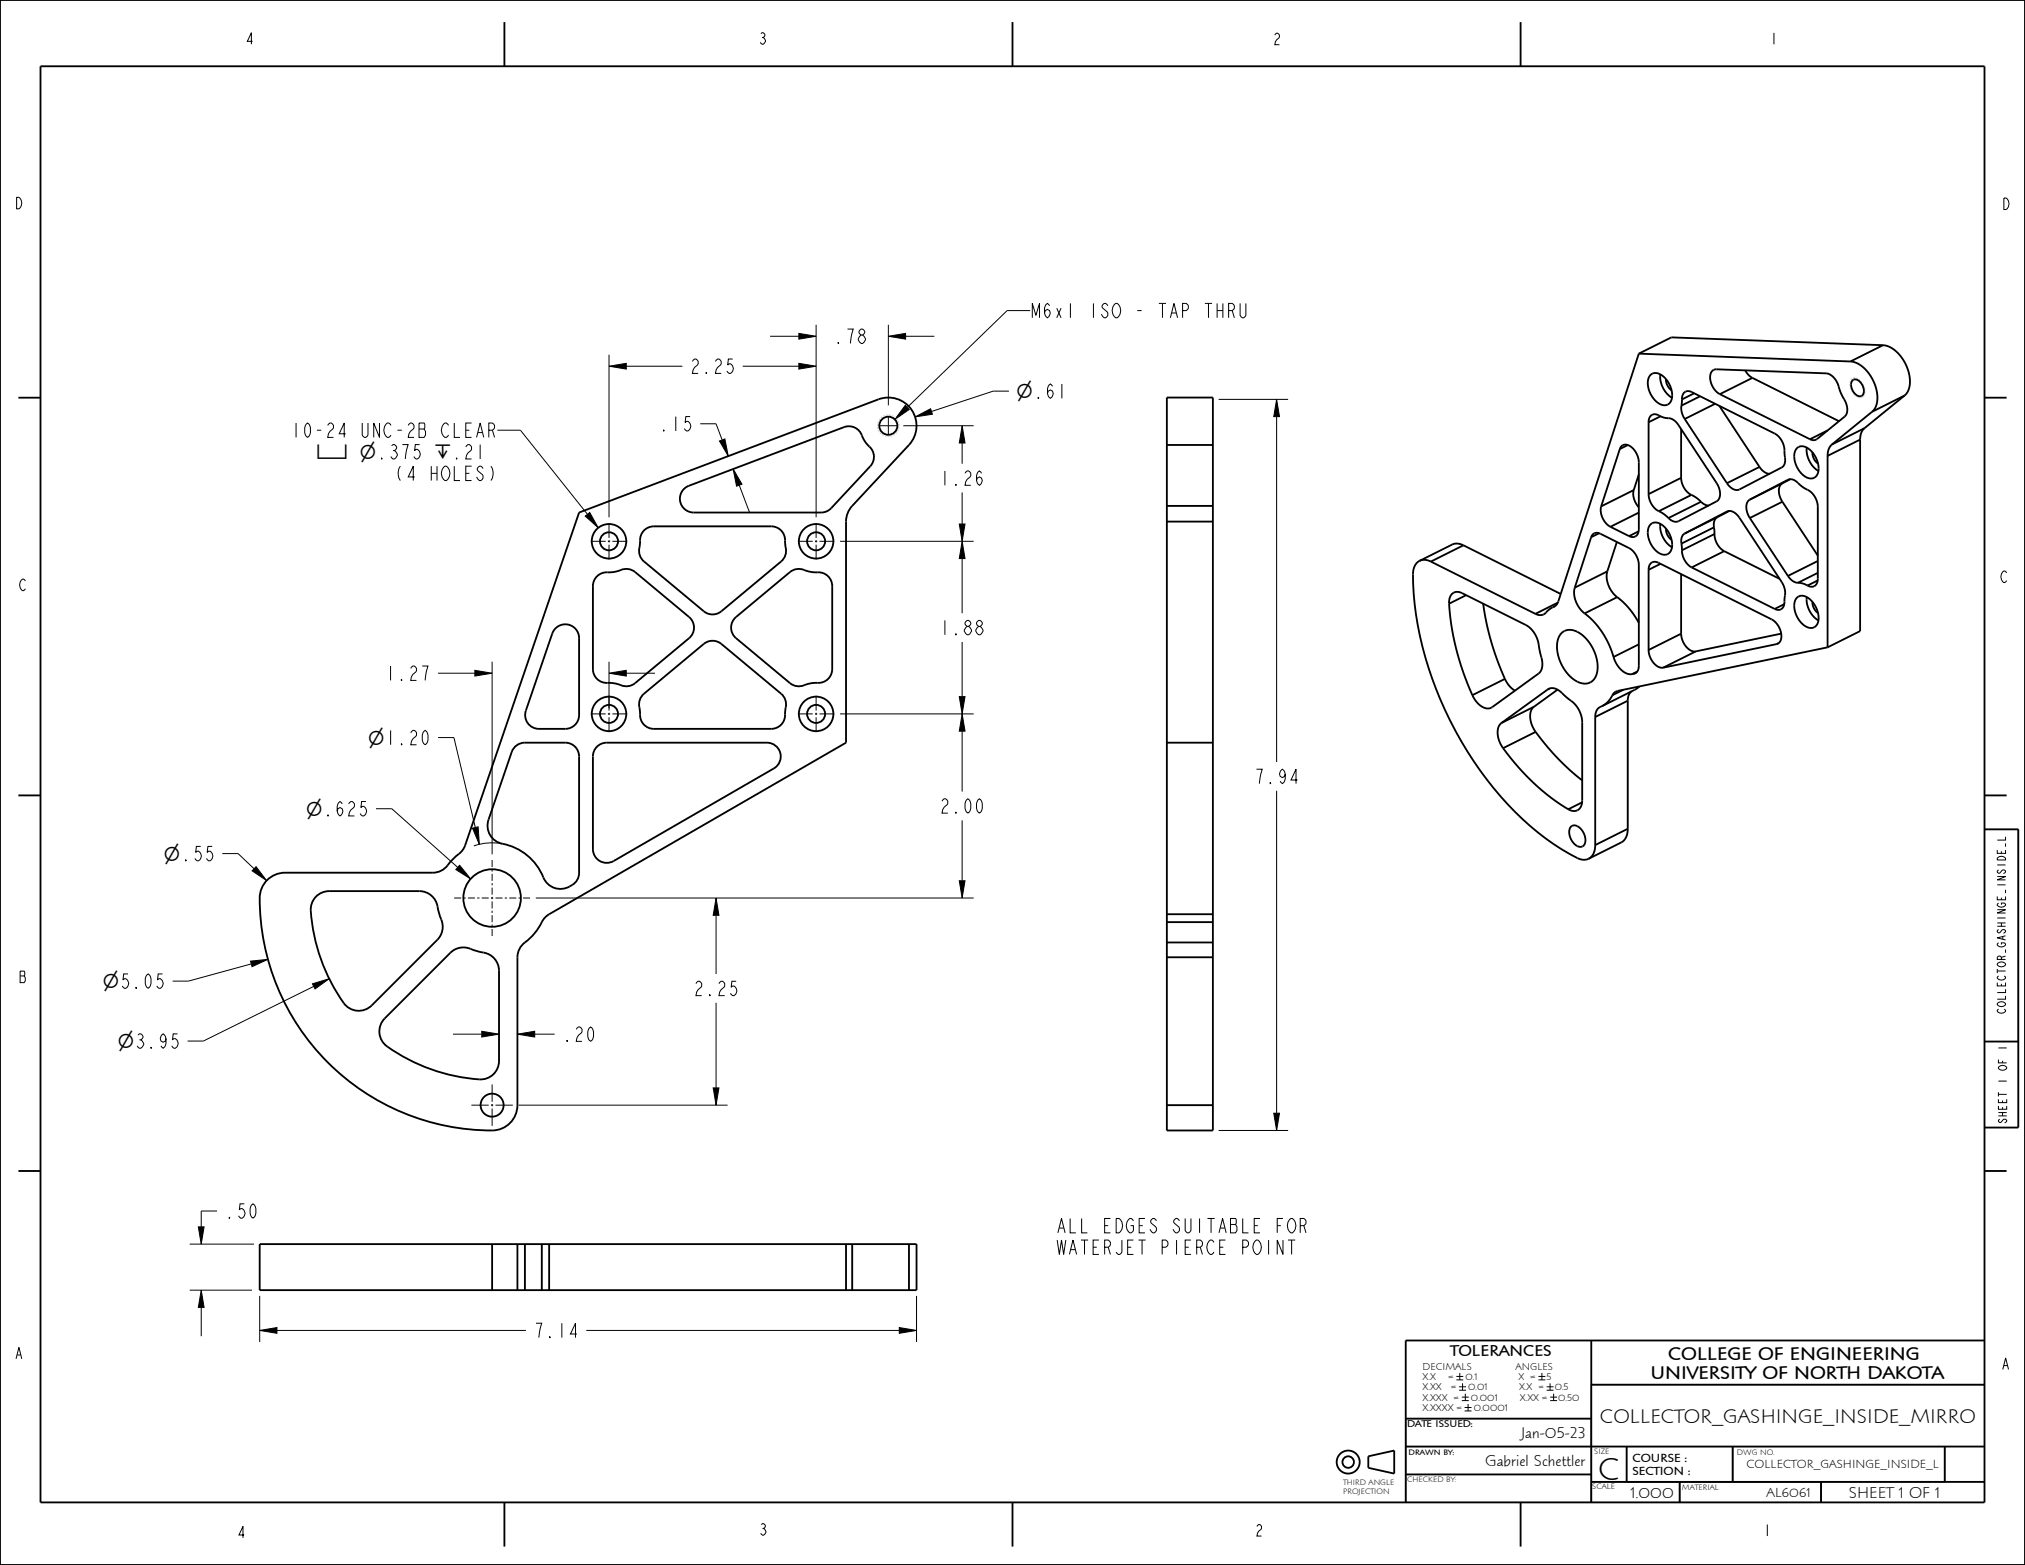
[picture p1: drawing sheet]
<svg xmlns="http://www.w3.org/2000/svg" width="559mm" height="432mm" viewBox="0 0 559 432" stroke-linecap="round" stroke-linejoin="round" font-family="sans-serif">
<g fill="none" stroke="#000" stroke-width=".28">
<path d="M168.1 97.9v44.8M212.5 92.8h7.9M220.4 92l4.8 .8-4.8 .8zM225.2 89.6v53.1M245.1 92.8l4.8-.8v1.6zM245.1 89.6v22.2M249.9 92.8h7.9M284.3 85.7h-6.4l-27.5 26.7M137.3 118.7h6.3l18.5 23.2M168.1 101l4.7-.8v1.6zM172.8 101h15.5M193.2 116.9h4.4l1.7 4.5"/>
<path d="M205 101h15.4M220.4 100.2l4.8 .8-4.8 .8zM249.3 117.5h19.4M249.8 111.8l1.1 1.2-4 2.7zM252.5 115l4.3-2.2 .5 1.5zM265.5 117.5l.8 4.7h-1.6zM278.4 107.9h-4.3l-17.1 5.6M336.3 110.2h19.2M352.3 110.2l.8 4.8h-1.6zM352.3 115v95.2M198.5 121.7l1.5-.6 1 4.8zM202.3 129.4l2.4 4.2-1.4 .6z"/>
<path d="M204 133.9l2.8 7.4M265.5 122.2v5.7M265.5 135.9v8.7M161.5 142.4l1.2-1 2.4 4.2zM231.8 149.3h36.9M264.7 144.6h1.6l-.8 4.7zM265.5 149.3l.8 4.8h-1.6zM265.5 154.1v15.1M265.5 177.1v15.1M120.9 185.7h10.1M131 185l4.8 .7-4.8 .8zM135.8 182.6v53.1"/>
<path d="M168.1 185.7l4.7-.7v1.5zM168.1 182.6v12.8M172.8 185.7h8M231.8 197h36.9M264.7 192.2h1.6l-.8 4.8zM265.5 197l.8 4.7h-1.6zM120.9 203.5h4.4l5.9 24.8M265.5 201.7v16.7M352.3 218.2v88.9M61.3 235.5h4.4l4.4 4.2M70.7 239.1l2.9 3.9-4-2.7zM103.8 223.1h4.3l18.2 16.2"/>
<path d="M126.8 238.7l3.1 3.8-4.1-2.6zM130.4 228.5l1.5-.4 .4 4.8zM138.7 232.8a15.2 15.2 0 0 0-7.9 .6M265.5 226.3v16.7M547.6 228.8h9.3v58.6h-9.3zM147.9 247.8h120.8M197.6 247.8l.8 4.7h-1.6zM197.6 252.5v16.3M264.7 243h1.6l-.8 4.8zM69.1 265.2l4.8-.5-4.3 2zM69.3 266l-17.3 4.7h-4.4M86.2 271.4l4.6-1.4-3.9 2.9z"/>
<path d="M86.6 272.2l-30.5 15h-4.3M197.6 276.7v23.5M551.5 278.4l-.4 .4a1.22 1.22 0 0 0 1.2 .8 1.22 1.22 0 0 0 1.1-.8l-.4-.4M125 285.3h7.9M132.9 284.5l4.8 .8-4.8 .8zM142.8 285.3l4.7-.8v1.6zM147.5 285.3h5.6M143.1 304.9h57.7M196.8 300.2h1.6l-.8 4.7zM336.3 311.9h19.2M351.5 307.1h1.6l-.8 4.8zM54.7 338.5h1.6l-.8 4.8z"/>
<path d="M59.9 334.1h-4.4v4.4M52.4 356h17.1M52.4 343.3h17.7M55.5 356l.8 4.7h-1.6zM71.7 357.6v12.7M252.9 357.6v12.7M55.5 360.7v8M71.7 367.1l4.7-.8v1.6zM76.4 367.1h68.7M161.8 367.1h86.4M248.2 366.3l4.7 .8-4.7 .8zM401.9 379.8h1.9"/>
<path d="M402.8 378.8v1.9M424.5 379.8h1.9M425.5 378.8v1.9M387.9 399.1h159.7v-17.1h-108.5v32.5M401.9 380.7h1.9M402.6 382.6h1.9M402.6 383.6h1.9M403.4 385.5h1.9M403.4 386.4h1.9M403.6 381.7v1.9M404.2 388.3h1.9M404.2 389.3h1.9"/>
<path d="M404.4 384.5v1.9M405.1 387.4v1.9M424.5 380.7h1.9M426.8 382.6h1.9M426.8 383.6h1.9M427.7 381.7v1.9M427.8 385.5h1.9M427.8 386.4h1.9M428.7 384.5v1.9M439.1 391.4h-51.2v23.1h114.6v-5.6M448.9 399.1v9.8M478.1 399.1v9.8"/>
<path d="M536.7 399.1v9.8h-97.6M387.9 406.8h51.2M463.5 408.9v5.6"/>
</g>
<g fill="#000">
<path d="M220.4 92l4.8 .8-4.8 .8zM245.1 92.8l4.8-.8v1.6zM168.1 101l4.7-.8v1.6zM220.4 100.2l4.8 .8-4.8 .8zM249.8 111.8l1.1 1.2-4 2.7zM252.5 115l4.3-2.2 .5 1.5zM265.5 117.5l.8 4.7h-1.6zM352.3 110.2l.8 4.8h-1.6zM198.5 121.7l1.5-.6 1 4.8zM202.3 129.4l2.4 4.2-1.4 .6zM161.5 142.4l1.2-1 2.4 4.2zM265.5 149.3l.8 4.8h-1.6z"/>
<path d="M264.7 144.6h1.6l-.8 4.7zM131 185l4.8 .7-4.8 .8zM168.1 185.7l4.7-.7v1.5zM265.5 197l.8 4.7h-1.6zM264.7 192.2h1.6l-.8 4.8zM130.4 228.5l1.5-.4 .4 4.8zM70.7 239.1l2.9 3.9-4-2.7zM126.8 238.7l3.1 3.8-4.1-2.6zM197.6 247.8l.8 4.7h-1.6zM264.7 243h1.6l-.8 4.8zM69.1 265.2l4.8-.5-4.3 2zM86.2 271.4l4.6-1.4-3.9 2.9z"/>
<path d="M132.9 284.5l4.8 .8-4.8 .8zM142.8 285.3l4.7-.8v1.6zM196.8 300.2h1.6l-.8 4.7zM351.5 307.1h1.6l-.8 4.8zM54.7 338.5h1.6l-.8 4.8zM55.5 356l.8 4.7h-1.6zM71.7 367.1l4.7-.8v1.6zM248.2 366.3l4.7 .8-4.7 .8z"/>
</g>
<g fill="none" stroke="#000" stroke-width=".51">
<path d="M0 0h558.8v431.8h-558.8zM11.2 18.3h536.4v396.2h-536.4zM139.2 6.1v12.2M279.4 6.1v12.2M419.6 6.1v12.2M452.2 97.6l-22.3 68.5-.6 1-1.8 1-1.3 1.3a2.36 2.36 0 0 1-2.5 0M452.2 97.6l58.4 2.1M510.6 99.7a9 9 0 0 1 6.8 6.5 7 7 0 0 1-.6 7.2l-.2 .2M519.6 95.2a9 9 0 0 1 6.8 6.5 7 7 0 0 1-.6 7.2l-.2 .2M519.6 95.2l-58.4-2.1-9 4.5M519.6 95.2l-9 4.5M5.1 109.7h6.1"/>
<path d="M322 109.7h12.7v202.2h-12.7zM454.9 116.5a1.9 1.9 0 0 1 1-2.1 1.9 1.9 0 0 1 2.3 .4l.9 .4a4.6 4.6 0 0 1 3.4 1.2l11.2 16.9a4 4 0 0 1 .2 4.9l-10.7 5.6M454.9 116.5v19.8M458.2 114.9l-3.3 1.6M463.9 118.4v13.4M464 111.9a5.3 5.3 0 0 0 .9 3.7M464.1 110.2a1.81 1.81 0 0 1 .7-1.9 1.81 1.81 0 0 1 2-.1l22.9 11.4a6.3 6.3 0 0 1 2.8 6 2.98 2.98 0 0 1-.8 3.4l-11.7 6a2.51 2.51 0 0 1-3.1-1.2l-.3-.5M464.1 110.2l-.1 1.7M464.9 115.6l11.7 17.7M467.5 108.5l-3.4 1.7M469.2 109.3l-5.2 2.6M473.3 111.4l-8.4 4.2"/>
<path d="M474.5 112l11 16.8M474.6 108.8a5 5 0 0 1-2.3-6.3l.6-.5 .7-.1 30.3 1.1a4.8 4.8 0 0 1 3.7 4.4l.3 .9a12.3 12.3 0 0 1 1.9 4.6l-.2 1.2-.4 .7-7.8 6.3-.8 .4-1.1-.3M474.6 108.8l24.9 12.4M481.6 102.2a4.9 4.9 0 0 0 2 2.1M483.6 104.3l-9 4.5M483.6 104.3l23.9 11.9M504.4 118.7l-4.9 2.5M514.5 118.1a4 4 0 0 0-1.2 3.2M514.5 118.1l-9 4.5M516.6 113.6l-11.1 9M525.6 109.1l-9 4.5M525.6 109.1l-11.1 9"/>
<path d="M547.6 109.7h6.1M188.9 134.7l1.2-.7 42.8-16.1a3.9 3.9 0 0 1 5.2 2.8l1 1.6a4.6 4.6 0 0 1 2 4.6l-1 1.8-10.7 11.5-.8 .7-1 .4-1 .1h-35.2a3.8 3.8 0 0 1-3.5-2.5 3.8 3.8 0 0 1 1-4.2zM322 139.6h12.7M322 122.8h12.7M441.9 139.7a5.4 5.4 0 0 0 2.5 5.6M447 123.9l.1-.4a1.81 1.81 0 0 1 3.1-.1 5.8 5.8 0 0 1 2 4.2v18.4a1.79 1.79 0 0 1-.7 1.9 1.79 1.79 0 0 1-2 0M447 123.9l-5.1 15.8M449.2 122.8l-2.2 1.1M450.8 135.2a5.2 5.2 0 0 0 1.4 4.8M450.8 135.2l-8.9 4.5M452.2 130.9l-1.4 4.3M454.9 136.3a5.5 5.5 0 0 0 2.9 4.7"/>
<path d="M463.9 131.8a5.5 5.5 0 0 0 2.8 4.8M463.9 131.8l-9 4.5M466.7 136.6l1.4 .7 1.3 1.1M466.7 136.6l-8.9 4.4M469.4 138.4a3 3 0 0 0 2.1 1.1M469.4 138.4l-9 4.5M482.9 137.9a3.6 3.6 0 0 0-.2 4.7l.2 .3M485.5 128.8a3.6 3.6 0 0 0 2.8 1.9M485.5 128.8l-8.9 4.5M491.8 133.4a3.6 3.6 0 0 0-.2 4.7l.2 .3M491.8 133.4l-8.9 4.5M491.8 138.4l-8.9 4.5"/>
<path d="M491.8 138.4l9.8 14.9M493.4 132.4l-10.5 5.5M493.4 132.4a2.86 2.86 0 0 1 3.1 1.2l1.1 .8a6 6 0 0 1 4 5.5v19.8a1.81 1.81 0 0 1-.7 1.9 1.81 1.81 0 0 1-2.1 0M493.4 132.4h.1M494 132.2l-2.2 1.2M504.3 125.8v52.8l-57.9 12-.8 .4-.6 .8M505.5 122.6a4 4 0 0 0-1.2 3.2M513.3 121.3l-9 4.5M513.3 121.3v52.8M159.8 141.4l82.6-31.2a7.8 7.8 0 0 1 9.2 2.9 7.8 7.8 0 0 1-.8 9.7l-15.6 16.8-.9 1.1-.7 1.9-.1 1.3v61l-82 47.3a7.2 7.2 0 0 0-2.8 3.7 21 21 0 0 1-4.8 5.1l-.9 1.8-.2 1.3v40.8a7 7 0 0 1-7 7 63.9 63.9 0 0 1-64-65.5 7 7 0 0 1 6.8-5.6h40.8a5.7 5.7 0 0 0 4.9-3.1l.9-.9a8.5 8.5 0 0 0 3.2-3.6zM164.8 159a5 5 0 0 1 4.1-1.1l1.3-.2a4.6 4.6 0 0 1 5.1 .1l14.8 12.4a3.8 3.8 0 0 1 0 5.9l-14.8 12.4a4 4 0 0 1-4.5 .3l-1.9-.4a4.5 4.5 0 0 1-4.7-1.8l-.4-1-.2-1v-22.9l.3-1.5zM177.7 146.4l1.3-.9 1.4-.3h32.4a4 4 0 0 1 3.9 4.8 4.6 4.6 0 0 1-1.2 4.9l-16.4 13.8a3.8 3.8 0 0 1-4.9 0l-16.5-13.8a4.6 4.6 0 0 1-1.1-4.9 4.4 4.4 0 0 1 1.1-3.6z"/>
<path d="M322 143.9h12.7M391.7 154.7a4 4 0 0 0-1.8 3.8 96.2 96.2 0 0 0 16.8 51.6 77.4 77.4 0 0 0 29 26.8l1.3 .3 1.4-.3M391.7 154.7a3.5 3.5 0 0 1 3.2 .2M394.9 154.9l28.8 14.5M403.8 150.5a3.5 3.5 0 0 0-3.1-.2l-9 4.4M403.8 150.5l-8.9 4.4M403.8 150.5l26.9 13.4M439.1 148.2l.8-1 1.3-.1 8.3 4.1a5.6 5.6 0 0 1 2.7 4.7v27.8a2.04 2.04 0 0 1-1.3 2.2M439.1 148.2l-4.5 13.9M441.3 147.1l-2.2 1.1M443.5 157.6a7.2 7.2 0 0 0 2.8 7.2M443.5 157.6l-8.9 4.5"/>
<path d="M444.4 145.3l5.1 2.6M446.2 149.5l-2.7 8.1M452.2 146.6l-2.7 1.3M452.2 141.4l-7.8 3.9M454.9 157.2a1.79 1.79 0 0 1 .7-1.9 1.79 1.79 0 0 1 2 0l31.3 15.6a5 5 0 0 1 2.2 6.2l-.9 .6M454.9 157.2v22.1M457.8 141l1.3 .8 1.3 1.1M458.2 155.6l-3.3 1.6M460.4 142.9a2.48 2.48 0 0 0 2.8 .9M463.2 143.8h.1M463.9 158.4v16.4M464 150l.1 1.8"/>
<path d="M464.1 151.8a5.6 5.6 0 0 0 2.7 4.8M464.9 147.2a2.54 2.54 0 0 0-.9 2.8M466.8 156.6l22.9 11.4M473 145.5l.1 1.8M473 145.5l-9 4.5M473.1 147.3a5.6 5.6 0 0 0 2.7 4.8M473.1 147.3l-9 4.5M473.9 142.7a2.54 2.54 0 0 0-.9 2.8M473.9 142.7l-9 4.5M475.8 152.1l-9 4.5M475.8 152.1l15.3 7.6M476.6 141.1l-11.7 6.1"/>
<path d="M476.6 141.1a2.52 2.52 0 0 1 3 1.2l12.1 18.3a6.7 6.7 0 0 1 .7 5.2 1.85 1.85 0 0 1-.6 2.1 1.85 1.85 0 0 1-2.1 .1M476.6 141.1h.1M477.2 141l-3.3 1.7M482.9 142.9l10.5 16M493.4 158.9a3.7 3.7 0 0 0 2.7 1.9M501.6 154.8l-8.2 4.1M501.6 158.1l-5.5 2.7M153.5 173.2a3.8 3.8 0 0 1 4.1-.6 3.8 3.8 0 0 1 2.2 3.5v21.2a3.8 3.8 0 0 1-3.8 3.8h-7.3a3.8 3.8 0 0 1-3.6-5l7.3-21.3zM202.7 170.6l15.3-12.8a4 4 0 0 1 4.5-.3l1.9 .4a4.5 4.5 0 0 1 4.7 1.9l.4 .9 .2 1v22.9a3.9 3.9 0 0 1-4.7 3.8l-1.9 .3a4.6 4.6 0 0 1-5.1-.2l-14.9-12.4a3.8 3.8 0 0 1-.4-5.5zM399.9 166.6a2.53 2.53 0 0 1 2.4-3.3l1.2 .4 17.6 8.8a8 8 0 0 1 3.7 6.8 9.2 9.2 0 0 1 .5 5.6l-.7 .9-12.8 9.3a3.5 3.5 0 0 1-4.4-1.5l-1.1-1.8M399.9 166.6a72.6 72.6 0 0 0 6.4 25.2M404.6 164.2l-4.7 2.4"/>
<path d="M409.3 166.6a75.1 75.1 0 0 0 6 20.7M429 167.3l-.2 .1M429.9 166.3l-6.2 3.1M434.6 162.1a7.2 7.2 0 0 0 2.7 7.1M437.3 169.2a23 23 0 0 1 8 12.1M446.3 164.8a21.5 21.5 0 0 1 5.9 7.1M446.3 164.8l-9 4.4M452.2 177.8l-6.9 3.5M454.9 179.3a4.9 4.9 0 0 0 3.9 4.9h.2M463.9 174.8a4.9 4.9 0 0 0 3.9 5l.2-.1M463.9 174.8l-9 4.5M468 179.7l-9 4.5"/>
<path d="M490.2 177.7l-31.2 6.5M490.8 177.4l-.6 .3M491.5 174.8l-23.5 4.9M492.4 166.7l-2.7 1.3M496.1 160.8l1.3 .2 1.4 .6M501.6 160.2l-2.8 1.4M177.3 191.8l16.9-14.1a3.8 3.8 0 0 1 4.9 0l16.4 13.7a4.6 4.6 0 0 1 1.2 5 4 4 0 0 1-3.9 4.7h-32.4a4 4 0 0 1-3.8-4.7 5.1 5.1 0 0 1 .7-4.6zM414.3 199.5a4.9 4.9 0 0 0-.1 6.1l.6 .8M415.3 187.3a7 7 0 0 0 2.8 3.3M415.3 187.3l-9 4.5M423.3 195a4.9 4.9 0 0 0-.1 6.1l.6 .8M423.3 195l-9 4.5"/>
<path d="M427.1 190.2a3.3 3.3 0 0 1 4.2 1.3l1.2 1.1a8.1 8.1 0 0 1 4.1 6.7v21.5a2.42 2.42 0 0 1-1 2.6 2.42 2.42 0 0 1-2.8-.1M427.1 190.2l-12.8 9.3M427.6 190l-.5 .2M429.8 190.3l-6.5 4.7M440.2 197.8v35.4M442.1 194.8l-.6 .3a2.89 2.89 0 0 0-1.3 2.7M445 191.8l-1.3 1.8-1.6 1.2M445.3 181.3a6 6 0 0 0 4.9 4.7h.2M447.9 190.3l-2.9 1.5M449.2 193.3v35.4M449.2 193.3l-9 4.5M450.3 190.7a3.1 3.1 0 0 0-1.1 2.6"/>
<path d="M450.9 185.9l-.5 .1M451.5 185.6l-.6 .3M451.8 185.3l-1.4 .7M452.4 189.4l-1.2 .9-9.1 4.5M5.1 219.5h6.1M142.3 205.8a3.8 3.8 0 0 1 2.5-.9h11.2a3.8 3.8 0 0 1 3.8 3.8v32.2a5 5 0 0 1-5.6 4.3 5.6 5.6 0 0 1-4.8-4.3 15.5 15.5 0 0 0-11.3-8.2 5.1 5.1 0 0 1-3.3-6.5l6.4-18.7zM164.7 206a3.8 3.8 0 0 1 2.7-1.1h44.2a3.8 3.8 0 0 1 3.7 2.8 3.8 3.8 0 0 1-1.8 4.3l-44.2 25.6a3.8 3.8 0 0 1-5.7-3.3v-25.6a3.8 3.8 0 0 1 1.1-2.7zM414.8 206.4a61.6 61.6 0 0 0 18 16.9M423.8 201.9a66.3 66.3 0 0 0 12.8 13.4M423.8 201.9l-9 4.5M547.6 219.5h6.1M436.6 221.4l-3.8 1.9"/>
<path d="M440.2 233.2a4 4 0 0 1-1.8 3.7M449.2 228.7a4 4 0 0 1-1.8 3.8l-9 4.4M449.2 228.7l-9 4.5M547.6 228.8h9.3v82.3h-9.3M87.1 247.5l1.4-1.1 1.1-.4 1.2-.1h24.9a5.4 5.4 0 0 1 5.3 5.5 12.7 12.7 0 0 1 1.1 5.3 5.1 5.1 0 0 1-1.4 2.6l-18.1 18.1a5.1 5.1 0 0 1-7.8-.7 48.5 48.5 0 0 1-9-26.6l.6-1.7zM322 254.4h12.7M322 252.2h12.7M124.3 262.9a5.5 5.5 0 0 1 6.7-.7l1.2 .4a5.4 5.4 0 0 1 5.5 5.2v24.9a5.1 5.1 0 0 1-5.4 5.1 48.3 48.3 0 0 1-26.4-9.9 5.1 5.1 0 0 1 .3-6.9zM322 264.1h12.7M322 260h12.7M547.6 287.4h9.3M322 304.9h12.7"/>
<path d="M5.1 323.1h6.1M547.6 323.1h6.1M71.7 343.3h181.2v12.7h-181.2zM135.8 343.3v12.7M142.8 343.3v12.7M144.8 343.3v12.7M149.5 343.3v12.7M151.5 343.3v12.7M235.2 343.3v12.7M250.8 343.3v12.7M439.1 369.9v44.6M547.6 369.9h-159.7v44.6"/>
<path d="M387.9 399.1h159.7M387.9 391.4h51.2M439.1 382h108.5M448.9 399.1v9.8M478.1 399.1v9.8M536.7 399.1v9.8M139.2 414.5v12.2M279.4 414.5v12.2M377.6 401.8l7.1-1.6v6.4l-7.1-1.6zM387.9 406.8h51.2M419.6 414.5v12.2M439.1 408.9h108.5"/>
<path d="M463.5 408.9v5.6M502.5 408.9v5.6"/>
<circle cx="372" cy="403.4" r="3.2"/>
<circle cx="372" cy="403.4" r="1.59"/>
</g>
<!-- layer: 02___PRT_ALL_AXES -->
<g fill="none" stroke="#000" stroke-width=".28">
<path d="M242.6 117.5h5.1M245.1 114.9v5.1M163 149.3h4.1M167.7 149.3h.7M168.1 144.3v4.1M168.1 149v.7M168.1 150.3v4.1M169 149.3h4.1M220.2 149.3h4.1M224.9 149.3h.6M225.2 144.3v4.1M225.2 149v.7"/>
<path d="M225.2 150.3v4.1M226.1 149.3h4.1M163 197h4.1M167.7 197h.7M168.1 191.9v4.1M168.1 196.7v.6M168.1 197.9v4.1M169 197h4.1M220.2 197h4.1M224.9 197h.6M225.2 191.9v4.1M225.2 196.7v.6"/>
<path d="M225.2 197.9v4.1M226.1 197h4.1M135.8 237.3v1.9M135.8 239.9v.6M125.3 247.8h2M127.9 247.8h.6M129.1 247.8h2M131.7 247.8h.6M132.9 247.8h2M135.5 247.8h.6M135.8 241.1v1.9M135.8 243.7v.6"/>
<path d="M135.8 244.9v1.9M135.8 247.5v.6M135.8 248.7v1.9M135.8 251.3v.6M135.8 252.5v1.9M135.8 255.1v.6M135.8 256.3v2M136.7 247.8h2M139.3 247.8h.6M140.5 247.8h2M143.1 247.8h.6M144.3 247.8h2"/>
<path d="M135.8 299.2v4.8M130.1 304.9h4.8M135.5 304.9h.6M135.8 304.6v.6M135.8 305.9v4.7M136.7 304.9h4.8"/>
</g>
<g fill="none" stroke="#000" stroke-width=".51">
<path d="M455.5 103.4a2.82 2.82 0 0 1 4 1 5.6 5.6 0 0 1 1.2 6.8 2.67 2.67 0 0 1-3.9-.7 5.9 5.9 0 0 1-1.5-6.8zM458.2 103.3l-.1 .3a7 7 0 0 0 3.3 6.1M459.7 104.6a3.7 3.7 0 0 0 1.6 3.1M511.2 105a1.91 1.91 0 0 1 2.7 1.3 2.37 2.37 0 0 1 0 2.8 1.99 1.99 0 0 1-2.7-1.4 2.48 2.48 0 0 1 0-2.7zM495.9 123.6a2.82 2.82 0 0 1 4 1 5.6 5.6 0 0 1 1.2 6.8 2.67 2.67 0 0 1-3.9-.7 5.9 5.9 0 0 1-1.5-6.8zM498.6 123.5l-.1 .4a7 7 0 0 0 3.3 6M500.1 124.8a3.7 3.7 0 0 0 1.6 3.1M455.5 144.7a2.82 2.82 0 0 1 4 .9 5.6 5.6 0 0 1 1.2 6.9 2.67 2.67 0 0 1-3.9-.7 5.9 5.9 0 0 1-1.5-6.9zM458.2 144.5l-.1 .4a7 7 0 0 0 3.3 6.1M459.7 145.9a3.7 3.7 0 0 0 1.6 3M430.9 174.7a4.1 4.1 0 0 1 5.6 .4 11.2 11.2 0 0 1 4 11.2 3.5 3.5 0 0 1-5.7 1.5 11.2 11.2 0 0 1-4.8-11.7zM495.9 164.9a2.82 2.82 0 0 1 4 .9 5.6 5.6 0 0 1 1.2 6.9 2.67 2.67 0 0 1-3.9-.7 5.9 5.9 0 0 1-1.5-6.9z"/>
<path d="M498.6 164.8l-.1 .4a7 7 0 0 0 3.3 6M500.1 166.1a3.7 3.7 0 0 0 1.6 3M513.3 174.1l-9 4.5M322 204.9h12.7M433.5 228.1a1.97 1.97 0 0 1 3 .9 3.2 3.2 0 0 1 .2 4.5 2.45 2.45 0 0 1-3-1.6 3.5 3.5 0 0 1-.2-3.8zM233.5 343.3v12.7"/>
<circle cx="245.1" cy="117.5" r="2.5"/>
<circle cx="168.1" cy="149.3" r="4.8"/>
<circle cx="168.1" cy="149.3" r="2.49"/>
<circle cx="225.2" cy="149.3" r="4.8"/>
<circle cx="225.2" cy="149.3" r="2.49"/>
<circle cx="168.1" cy="197" r="4.8"/>
<circle cx="168.1" cy="197" r="2.49"/>
<circle cx="225.2" cy="197" r="4.8"/>
<circle cx="225.2" cy="197" r="2.49"/>
<circle cx="135.8" cy="247.8" r="7.9"/>
<circle cx="135.8" cy="304.9" r="3.2"/>
</g>
<path d="M248.1 117.5a3 3 0 0 0-4.3-2.7 3 3 0 0 0-.5 5 3 3 0 0 0 4.8-1.6v-.7" fill="none" stroke="#ccc" stroke-width=".28" stroke-dasharray=".5 .3" stroke-linecap="butt"/>
<g fill="none" stroke="#ccc" stroke-width=".28">
<path d="M510.5 105.9v.6M510.5 106.5h.1M510.6 106.9l.2 .5M510.6 105.1l-.1 .5M510.6 105.1h.1M510.9 107.8h.1M510.9 107.8l.3 .5M511.1 104.4l-.4 .4M511.4 108.6l.4 .4M511.9 104.2l-.5 .1M512.1 109.3h.1M512.1 109.3l.1 .1"/>
<path d="M512.2 109.4h.1M512.2 104.3l.5 .2M512.3 109.4h.1M512.4 109.5h.1M512.5 109.5v.1M512.5 109.6h.1M512.6 109.6h.1M512.7 109.7h.1M512.8 109.7h.1M512.9 109.7h.1M512.9 104.6l.3 .3M512.9 109.8h.1"/>
<path d="M513 109.8h.1M513.1 109.8h.1M513.2 104.8h.1M513.2 104.9l.1 .1M513.2 109.8h.1M513.3 109.8h.1M513.6 105.2l.3 .4M513.7 109.8h-.1M513.7 109.8h.1M513.8 109.8h-.1M513.8 109.7h.1M513.9 109.7h.1"/>
<path d="M514 109.6v.1M514 109.6h.1M514.1 105.9l.2 .4M514.1 109.6h.1M514.1 109.5v.1M514.2 109.5h.1M514.3 109.4l-.1 .1M514.3 109.4h.1M514.3 106.4v.1M514.3 106.5h.1M514.4 109.3l-.1 .1M514.4 106.5h.1"/>
<path d="M514.4 106.5v.1M514.4 106.6h.1M514.4 109.3h.1M514.4 109.2v.1M514.5 109.1l-.1 .1M514.5 106.8v.2M514.5 107l.1 .1M514.6 107.1v.1M514.6 107.2h.1M514.6 108.8v.1M514.6 108.8h.1M514.6 107.3h.1"/>
<path d="M514.6 107.3v.1M514.6 107.4h.1M514.6 108.7h.1M514.6 108.6h.1M514.6 107.5h.1M514.7 107.5h.1M514.7 107.5v.1M514.7 107.6h.1M514.7 108.5h.1M514.7 108.4h.1M514.7 107.8v.1M514.7 107.9h.1"/>
<path d="M514.7 108.3h.1M514.7 108.2h.1M514.7 107.9v.1M514.7 108h.1M514.7 108.1h.1"/>
</g>
<text font-size="8.8" x="441" y="408.2">C</text>
<g font-size="5.5">
<text x="280.4" y="109.9">⌀.61</text>
<text x="280.4" y="109.9">⌀</text>
<text x="87.3" y="126.6">⌴ ⌀.375 ↧.21</text>
<text x="87.3" y="126.6">⌴ ⌀</text>
<text x="119.8" y="126.6">↧</text>
<text x="101.5" y="205.5">⌀1.20</text>
<text x="101.5" y="205.5">⌀</text>
<text x="84.4" y="225.1">⌀.625</text>
<text x="84.4" y="225.1">⌀</text>
<text x="45.1" y="237.5">⌀.55</text>
<text x="45.1" y="237.5">⌀</text>
<text x="28.3" y="272.7">⌀5.05</text>
<text x="28.3" y="272.7">⌀</text>
<text x="32.4" y="289.2">⌀3.95</text>
<text x="32.4" y="289.2">⌀</text>
<text x="441.5" y="392.5">COLLECTOR_GASHINGE_INSIDE_MIRRO</text>
</g>
<g font-size="5.2">
<text x="284.3" y="87.7">M6x1 ISO - TAP THRU</text>
<text x="229.9" y="94.8">.78</text>
<text x="190.3" y="103">2.25</text>
<text x="181.7" y="118.9">.15</text>
<text x="80.1" y="120.7">10-24 UNC-2B CLEAR</text>
<text x="108.7" y="132.6">(4 HOLES)</text>
<text x="259.2" y="133.9">1.26</text>
<text x="259.2" y="175.1">1.88</text>
<text x="106.2" y="187.7">1.27</text>
<text x="345.9" y="216.2">7.94</text>
<text x="259.2" y="224.4">2.00</text>
<text x="191.3" y="274.7">2.25</text>
<text x="155.1" y="287.3">.20</text>
<text x="61.9" y="336.1">.50</text>
<text x="291.3" y="340.2">ALL EDGES SUITABLE FOR</text>
<text x="291.3" y="346.1">WATERJET PIERCE POINT</text>
<text x="147.1" y="369.1">7.14</text>
<text x="460.3" y="375.2">COLLEGE OF ENGINEERING</text>
<text x="455.4" y="380.6">UNIVERSITY OF NORTH DAKOTA</text>
</g>
<g font-size="4.4">
<text x="400.2" y="374.2">TOLERANCES</text>
<text x="419.7" y="396.8">Jan-05-23</text>
<text x="409.8" y="404.5">Gabriel Schettler</text>
<text x="449.9" y="413.2">1.000</text>
<text x="510.2" y="413.2">SHEET 1 OF 1</text>
</g>
<g font-size="4.1">
<text x="67.6" y="12.2">4</text>
<text x="209.2" y="12.2">3</text>
<text x="351.1" y="12.3">2</text>
<text x="488.2" y="12.2">1</text>
<text x="3.9" y="57.6">D</text>
<text x="552.3" y="57.8">D</text>
<text x="551.8" y="160.7">C</text>
<text x="5.1" y="163">C</text>
<text x="5.1" y="271.1">B</text>
<text x="3.9" y="374.9">A</text>
<text x="552.2" y="377.8">A</text>
<text x="65.3" y="424.3">4</text>
<text x="209.3" y="423.6">3</text>
<text x="346.2" y="423.8">2</text>
<text x="486.4" y="423.8">1</text>
</g>
<text font-size="3.7" x="487.5" y="413">AL6061</text>
<g font-size="3.3">
<text x="450.4" y="403.4">COURSE :</text>
<text x="450.4" y="406.9">SECTION :</text>
<text x="482" y="405.1">COLLECTOR_GASHINGE_INSIDE_L</text>
</g>
<g font-size="3">
<text x="553.4" y="278.6" transform="rotate(-90 553.4 278.6)">COLLECTOR_GASHINGE_INSIDE_L</text>
<text x="553.8" y="310.2" transform="rotate(-90 553.8 310.2)">SHEET 1 OF 1</text>
</g>
<g font-size="2.8">
<text x="392.6" y="377.9">DECIMALS</text>
<text x="418.2" y="377.9">ANGLES</text>
<text x="392.6" y="380.7">X.X</text>
<text x="392.6" y="383.6">X.XX</text>
<text x="399.7" y="380.7">=</text>
<text x="400.5" y="383.6">=</text>
<text x="404.4" y="380.7">0.1</text>
<text x="405.2" y="383.6">0.01</text>
<text x="419" y="380.7">X =</text>
<text x="419.2" y="383.6">X.X =</text>
<text x="426.8" y="380.7">5</text>
<text x="429" y="383.6">0.5</text>
<text x="392.6" y="386.4">X.XXX =</text>
<text x="392.6" y="389.3">X.XXXX =</text>
<text x="405.9" y="386.4">0.001</text>
<text x="406.7" y="389.3">0.0001</text>
<text x="419.4" y="386.4">X.XX =</text>
<text x="430" y="386.4">0.50</text>
<text x="388.3" y="393.7">DATE ISSUED:</text>
</g>
<g font-size="2.2">
<text x="388.7" y="401.4">DRAWN BY:</text>
<text x="439.9" y="401.3">SIZE</text>
<text x="479.3" y="401.5">DWG NO.</text>
<text x="370.6" y="409.8">THIRD ANGLE</text>
<text x="370.6" y="412.1">PROJECTION</text>
<text x="388.3" y="408.9">CHECKED BY:</text>
<text x="439.4" y="410.9">SCALE</text>
<text x="464.1" y="411.1">MATERIAL</text>
</g>
</svg>
